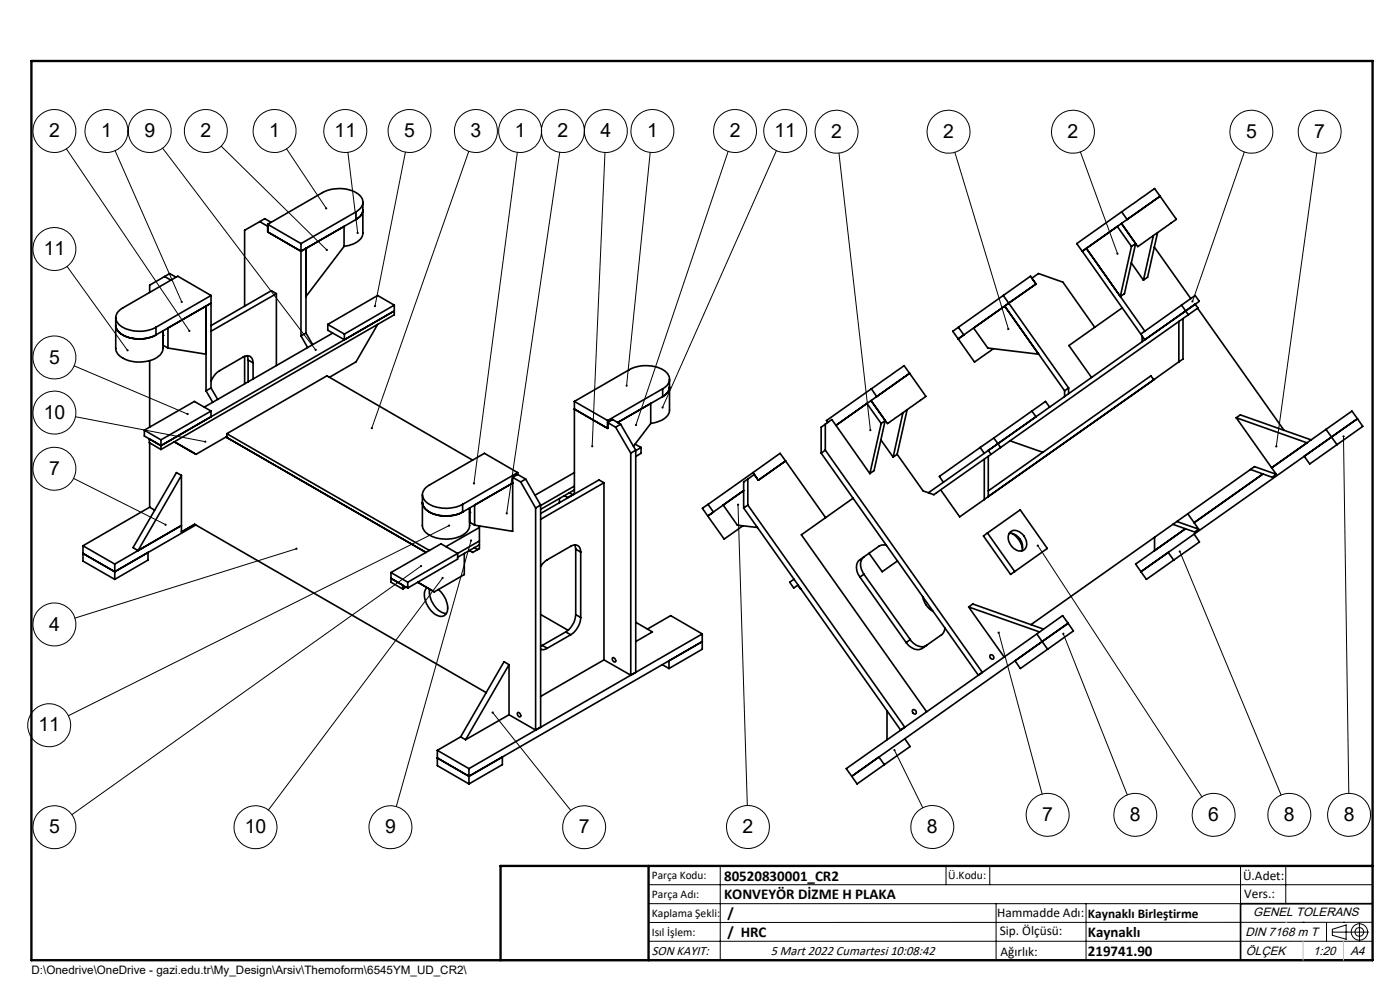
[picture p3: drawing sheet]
<svg xmlns="http://www.w3.org/2000/svg" width="297mm" height="210mm" viewBox="0 0 297 210" stroke-linecap="round" stroke-linejoin="round" font-family="sans-serif">
<g fill="none" stroke="#000" stroke-width=".21">
<path d="M14.1 31.6l26.1 38.6M24.4 32l14.2 32.1M34.5 31.4l32.5 42.8M46.9 31l22.4 22M60.8 31.6l8.4 12.6M73.8 32.3l2.1 17.1M86 32.3l-6.4 32.6M99.4 32.1l-20.5 58.7M109.7 32.3l-9.2 70.2M118.7 32.3l-11.2 76.6M128.3 32.3l-2.7 62.3M137.9 32.3l-5 49.5"/>
<path d="M154.5 32.1l-19.6 58.1M164.7 32l-24.2 54.4M178 32.5l6.6 58.7M202.6 32.3l11.3 37.5M229.2 32.2l7.9 21.6M264 32.2l-11 31.8M279.3 32.4l-8.5 62.3M14.2 56.5l12.9 17.8M15.7 77.6l24.1 10.2M16 88.4l27.5 5.3M285 92.6l1.1 75.7M15.6 101.5l19.5 9.8"/>
<path d="M62.9 116.4l-47 14.7M95.2 111.5l-80.7 40.3M99.9 114.6l-15.8 56.5M156.6 107.1l1.9 63.8M220.2 115.7l34.8 53.3M250.3 117l21.5 51.7M89.3 120.1l-74.1 52.7M93.9 122.6l-37 49.2M211.9 134.2l9.2 34.2M225.6 134.4l13.5 34.2M104.5 151.2l16.6 20.7M189.8 159.1l6 12.2"/>
<path d="M137.6 187.7h153.6M137.6 191.7h153.6M137.6 199.7h153.6M152.8 183.7v20M200.7 183.7v4M210 183.7v4M211.3 191.7v12M230.4 191.7v12M263.2 183.7v20M272.8 183.7v8M276.4 195.6h.1M281.4 195.6v4.1"/>
<path d="M282.6 197.7h7.8M282.6 197.1l3-.9v3l-3-.8zM285 195.6h.1M288.4 195.8v3.8M291.2 195.6l-153.6 .1"/>
<circle cx="11.5" cy="27.8" r="4.5"/>
<circle cx="22.6" cy="27.8" r="4.5"/>
<circle cx="31.8" cy="27.8" r="4.5"/>
<circle cx="43.7" cy="27.8" r="4.6"/>
<circle cx="58.2" cy="27.8" r="4.5"/>
<circle cx="73.2" cy="27.8" r="4.5"/>
<circle cx="86.9" cy="27.8" r="4.6"/>
<circle cx="101" cy="27.8" r="4.5"/>
<circle cx="110.3" cy="27.8" r="4.6"/>
<circle cx="119.4" cy="27.8" r="4.6"/>
<circle cx="128.5" cy="27.8" r="4.5"/>
<circle cx="138.4" cy="27.8" r="4.5"/>
<circle cx="155.9" cy="27.8" r="4.5"/>
<circle cx="166.6" cy="27.8" r="4.6"/>
<circle cx="177.5" cy="27.9" r="4.6"/>
<circle cx="201.2" cy="27.9" r="4.5"/>
<circle cx="227.6" cy="27.9" r="4.5"/>
<circle cx="265.5" cy="27.9" r="4.5"/>
<circle cx="280" cy="27.9" r="4.5"/>
<circle cx="11.5" cy="52.8" r="4.6"/>
<circle cx="11.5" cy="75.8" r="4.6"/>
<circle cx="11.5" cy="87.5" r="4.5"/>
<circle cx="11.5" cy="99.4" r="4.5"/>
<circle cx="11.5" cy="132.5" r="4.5"/>
<circle cx="10.4" cy="153.8" r="4.6"/>
<circle cx="11.5" cy="175.5" r="4.5"/>
<circle cx="54.2" cy="175.5" r="4.5"/>
<circle cx="82.8" cy="175.5" r="4.5"/>
<circle cx="123.9" cy="175.5" r="4.6"/>
<circle cx="158.7" cy="175.4" r="4.6"/>
<circle cx="197.8" cy="175.4" r="4.5"/>
<circle cx="222.3" cy="172.9" r="4.5"/>
<circle cx="240.8" cy="172.9" r="4.5"/>
<circle cx="257.5" cy="172.9" r="4.5"/>
<circle cx="273.5" cy="172.9" r="4.6"/>
<circle cx="286.2" cy="172.9" r="4.6"/>
<circle cx="288.4" cy="197.7" r="1.74"/>
<circle cx="288.4" cy="197.7" r=".93"/>
</g>
<g fill="none" stroke="#000" stroke-width=".35">
<path d="M34.9 58.7l-3.2 1.8v1.5M34.9 58.7l1.4 .7M34.9 58.7l1.1-.7 1.4 .8M55.1 47l-3.2 1.9v16M55.1 47l1.7 1M55.1 47l1.1-.6 1.3 .8M56.8 47.6v1.6l7.1 4.1M56.8 47.6l7.1 4.1M63.9 51.7v19.6M63.9 53.3l1-.6v18M73 48v4.3l-8.1 10.6M75.5 44.9a2.09 2.09 0 0 0 .9-3.4 7.3 7.3 0 0 0-8-.7l-11.6 6.8"/>
<path d="M75.5 46.6l-11.6 6.7M75.5 44.9l-11.6 6.8M75.5 44.9v1.7M77 44.5a2.46 2.46 0 0 1-1.5 2.1 2.43 2.43 0 0 0 1.5-2.1zM77 42.9v6.5a3.3 3.3 0 0 1-2.9 2.7l-1.1 .1M229.6 53.3l.9-.6 12.4 17.5M229.6 53.3l13.3 18.8M237 48l3 4.3M237.9 44.9l1.2 1.7M237.9 44.9l-9.5 6.8 1.2 1.6M239.1 46.6l-9.5 6.7M240 55.8l2.6 3.6"/>
<path d="M240.9 51.7l-2.4 10.6-.8 .6 2.3-10.6M240.9 51.7l-.9 .6M244.7 50l-2.1 9.4M244.9 52.4l7.7 11M245.6 49.3l-2.1 9.5-.9 .6M246.1 41.6l-1.2-1.6-7 4.9M246.1 41.6l-7 5M246.1 41.6l3.5 4.9-8.2 5.8-3.5-4.9 3 4.3M24.6 69a3.4 3.4 0 0 0 3 2.7 7.8 7.8 0 0 0 5.5-.7 7.2 7.2 0 0 1-8.1-.7l-.3-.7zM24.6 67.4v6.5a3.2 3.2 0 0 0 2.8 2.6 7.5 7.5 0 0 0 6.5-1.2l.5-.6 .2-.8v-3.7M31.7 76.5v14.1M33.1 71l11.7-6.7-1.1 .6v18"/>
<path d="M33.1 69.4v1.6M34.6 71.1h.1M34.6 73.2l1 .6M35.6 73.8l8.1 1.3M35.6 69.6v4.2M44.8 62.7l-7.1-4.1-11.7 6.7a2.11 2.11 0 0 0-.8 3.4 7.4 7.4 0 0 0 7.9 .7M44.8 62.7v19.6M44.8 62.7l-11.7 6.7M51.9 75.6v5.8M52.4 75.5l.2 .9M52.6 76.4l1.1 .6M52.6 76.4v4.6"/>
<path d="M53.7 77a1.3 1.3 0 0 0-.6-1.4 1.3 1.3 0 0 0-1.6 .2l-4.9 2.8a4.7 4.7 0 0 0-1.8 2.3M53.7 77v3.4M58.6 62.3l-13.8 8M58.6 62.3v15.2M58.6 62.3l-1-.6-12.8 7.4M63.9 71.3l1.4 2.4M64.9 70.7l-1 .6M64.9 70.7l1.4 2.4M69.5 68.8v1.3l3.6 2M69.5 68.8l3.6 2.1M70.6 70.7l-27.2 15.7M73.1 72.1l10.5-6.1-49.5 28.5"/>
<path d="M73.1 70.9v1.2M80.1 68.8l-4.6 8-5.6 3.2M83.6 64.7l-3.5-2-10.6 6.1M83.6 64.7v2.1l-49.5 28.5M83.6 64.7l-10.5 6.2M193 79.2l-7 4.9M193 79.2l-1.2-1.6-6.9 4.9M193 79.2l3.4 4.9-8.1 5.7-3.5-4.8 3 4.2M203.3 71.9l3.4 4.9 4-2.8M203.3 69.4l-1.2 .9 1.2 1.6M203.3 69.4l1.2 1.6M204.5 71l-1.2 .9"/>
<path d="M212.8 62.7l1.2 1.6M213.1 64.9l12.7 18M213.1 64.9l-6.5 4.7 2.9 4.2 10.8 1.3M214 64.3l12.7 18M214 64.3l-.9 .6M214 64.3l-9.5 6.7M219.8 60.2l-5.8 4.1M219.8 60.2l-.9-1.2 1.4-1 5.2 1.9 6.7 9.5M219.8 60.2l-1.2-1.6-15.3 10.8M238.1 65.3l-11.3 8 4.8 6.8M242.3 71.3v1.2M250.1 76.8l-40.4 28.5"/>
<path d="M250.1 68.2v8.6M250.6 64.7l.9 1.3M251 67.6v8.6l-.9 .6M251.5 66l-39.8 28.1M251.5 66l.6 .8M251.5 66l2-1.5 .6 .8-2 1.5M251.5 66l2.9-2.1-.9-1.2-11.5 8.2M252.1 66.8l-39.8 28.1M254.1 65.4l18.3 25.9M30.6 91.3l3.5 2M30.6 91.3v1.2l3.5 2M31.7 94v13.6"/>
<path d="M34.1 94.5l-2.4-1.4v.8l2.4 1.4M34.1 93.3v2M37 93.7l4.6 2.7M40.5 95.8l1.1 .6M43.7 82.9l1.4 2.4M44.8 82.3l-1.1 .6M44.8 87.2v1.2l-10.7 6.1M44.8 82.3l1.4 2.4M44.8 87.2l-3.6-2-10.6 6.1M44.8 87.2l-10.7 6.1M47.9 92.7l42.5 24.5M48.1 92.6l-6.5 3.8"/>
<path d="M48.1 92l21.3-12.3 30.9 17.9M48.1 92l43 24.8M48.1 92v.8M121.8 86.8l7.1 4.1v-1.7M121.8 85.2v19.5l-1.4 .8-.7-.3M121.8 85.2l7.1 4M130.6 90.6l3.2 5.5M131.7 90l-1.7-1-1.1 .6 1.7 1M131.7 90l-1.1 .6M131.7 90l3.2 5.5M133.8 96.1v47.1M134.7 94.2l1.3 .7"/>
<path d="M134.9 95.5l-1.1 .6M134.9 95.5v47.1l-1.1 .6M136 94.9l-1.1 .7M136 94.9v1.3l-1.1 .6M140.6 82.5a2.19 2.19 0 0 0 1.4-2.2 2.19 2.19 0 0 0-1.6-2 7.9 7.9 0 0 0-6.9 .1l-11.7 6.8M140.6 84.1l-9.6 5.5 7-4v4.2l-3.6 4.9M140.6 82.5l-11.7 6.7M140.6 82.5v1.6M142 82.1a2.43 2.43 0 0 1-1.4 2 2.46 2.46 0 0 0 1.4-2zM142 80.4v6.6a3.2 3.2 0 0 1-2.9 2.6l-1.1 .2M166.7 97.8l-5.8 4.1M166.7 97.8l8.5 12"/>
<path d="M166.7 97.8l-1.2-1.6-15.3 10.8M175.1 95.5l33.3 47.1-.9 .6-33.3-47.1M175.1 90v5.5M175.1 90l1.4-1 .8 1.2M175.1 95.5l-.9 .6M175.1 90l-.9 .6v5.5M177.3 90.2l7.2 10.3M184.9 82.5l1.1 1.6M184.9 82.5l-9.6 6.7 .3 .4M186 84.1l-8.7 6.1M186.9 93.3l2.6 3.7M186.9 89.8l-3-4.2-6.6 4.6"/>
<path d="M186.9 89.8l-2.4 10.7M187.8 89.2l-.9 .6M187.8 89.2l-2.4 10.6-.9 .7M190.3 96.4l5.5 7.7 2.3 .8 12.2-8.5M190.3 96.4l-.8 .6M191.6 87.5l-2.1 9.5M192.4 86.9l-2.1 9.5M207.9 94.9l-8.6 6.2 .8 1.2M207.9 94.9l.9 1.3M208.8 97.4v8.6M209.7 96.8v8.5M210.8 92.9l.9 1.2"/>
<path d="M210.8 92.9l-2.9 2M211.7 94.1l-2 1.5 .6 .8M211.7 94.1l.6 .8M212.3 94.9l-2 1.5M214.3 93.5l6.9 2.4M218.9 87.2l.9 1.2-19.7 13.9M218.9 87.2l-8.1 5.7M222.7 86.4l-.9-1.2-2.9 2M225.8 82.9v1.2M226.7 82.3v1.2M226.7 82.3l-.9 .6M244.8 80.6l-.6-.9-34.5 24.4"/>
<path d="M262.3 88.6l15 5.3-7.5 5.3M262.3 88.6l7.5 10.6M262.3 88.6l.8-.6 15 5.3M265.3 99.6l4.6 1.6 .9-.6M269.8 99.2l1 1.4M281.3 91.1l2.3 3.2M282.5 92.7l-40.5 28.6M288 88.8l-1.2-1.6-17 12M288 88.8l-5.5 3.9M288 88.8l1.1 1.6-11.3 8-1.1-1.6 5.8-4.1M17.6 117.4l6.7 3.9M17.6 115.8l6.7 3.9"/>
<path d="M17.6 115.8v3.2l6.7 3.9M24.3 119.7v3.2M31.7 107.6l1.1 .6M31.7 107.6l-14.1 8.2M37.4 100.3l1.1 .6-9.2 15.9-1.1-.6zM38.5 100.9v11.9M38.5 111.5l-14.2 8.2M41.3 111.2l61.9 35.7M41.3 111.2l-2.8 1.6M41.5 111.4l-17.2 9.9M89.6 106.6a3.4 3.4 0 0 0 3 2.6 8 8 0 0 0 5.5-.6 7.5 7.5 0 0 1-7.8-.6l-.5-.6zM89.6 104.9v6.6a3 3 0 0 0 2.5 2.4 7 7 0 0 0 7.1-1.2l.4-1.2v-3.7"/>
<path d="M98.1 108.6l10.7-6.1-8.1 4.6v4.3M98.1 107v1.6M98.5 117.4v4.5l-6.4 3.6M99.6 108.7h.1M99.6 110.8l1.1 .6M100.6 116.2l.8 .4M101.7 111.5v4.9l-1.4 .8-.7-.4M101.7 114.8l-15.2 8.7M101.7 115.6l-4.6 2.6M101.7 111.9l-7.1 4M108.8 101.3v11.4l-8.1-1.3M108.8 101.3l1.7 .9"/>
<path d="M109.8 100.3l-7-4.1-11.7 6.7a2.12 2.12 0 0 0-1.5 1.9 2.12 2.12 0 0 0 1.3 2.1 7.9 7.9 0 0 0 7.2 .1M109.8 100.6l-1 .7M109.8 100.6l1.7 1M109.8 100.3l-11.7 6.7M109.8 100.3v.3M110.5 102.2l3.1 5.6M111.5 101.6l-1 .6M111.5 101.6l3.2 5.5M113.6 107.8v47.1M114.7 107.1l-1.1 .7M114.7 107.1v47.2l-1.1 .6M118.7 105.8v.8"/>
<path d="M120.8 104.5l.7 .4M121.8 103.1l-7.1 4.1M121.8 103.9l-7.1 4.1M121.8 100.3l-8.3 4.7M122 115.6l.1 .9M122.1 116.5l1.1 .6M122.1 116.5v13.9M123.2 117.1a1.3 1.3 0 0 0-.6-1.4 1.3 1.3 0 0 0-1.5 .2l-5.2 3-1.2 1.3M123.2 117.1v13.9M128.1 102.4l-13.4 7.8M128.1 102.4v37.6M128.1 102.4l-1-.6-12.4 7.1"/>
<path d="M150.1 109.5l3.5 4.9 4-2.9M150.2 107l-1.2 .8 1.1 1.7M150.2 107l1.1 1.6M151.3 108.6l-1.2 .9M153.4 107.1l3 4.3 4.3 .5M157.8 104.1l-6.5 4.5M158.6 107.1l33.3 47.2-.8 .6-33.3-47.1M158.6 101.6v5.5M158.6 101.6l1.4-1 .9 1.3M158.6 107.1l-.8 .7M158.6 101.6l-.8 .6v5.6M159.7 100.3l1.2 1.6"/>
<path d="M181 105.7l-11 7.7 26.6 37.6M183.3 118.1a2.71 2.71 0 0 0 0 3.7M184.4 117.4l2.7 3.9 3.3-2.3M188.1 115.7l-1-.1-.7 .3-4 2.8a2.61 2.61 0 0 0 0 3.7M199.6 103.9l4 5.7 5.2-3.6M200.1 102.3l-3.1 2.2M209.5 113.1l6.9-4.9 5.8 8.1-6.9 4.9M209.5 113.1l5.8 8.1M209.5 113.1l-.9 .6 5.8 8.1 .9-.6M209.7 105.3l-.9 .7M214.1 113.1a2.81 2.81 0 0 1 2.6 3.8M214.4 112.8a2.29 2.29 0 0 1 3.1 1.4 1.65 1.65 0 0 1-.9 2.7 2.8 2.8 0 0 1-2.5-3.8z"/>
<path d="M214.7 113.2a4.7 4.7 0 0 1 2.2 3.1M244.9 114v2.8M248.8 111.2l4.6 1.6 .9-.6M249 118.8l-5.8 4.1-1.2-1.6M249 118.8l-1.2-1.6-5.8 4.1M249.7 110.6l4.6 1.6M251.5 112.2l-10.6 7.5 1.1 1.6M252 109l1.3 1.9M253.3 110.9l1 1.3M253.3 113.3l1.2 1.7-5.5 3.8M267.9 100.5l-14.6 10.4M270.8 100.6l-4.7-1.6-47.4 33.5"/>
<path d="M24.3 121.3l7.1-4.1v1.6l-7.1 4.1M82.9 121.5v2l2.5 1.4M82.9 121.5l3.6 2M82.9 121.5l10.7-6.2 3.5 2.1v1.2l-10.6 6.1M86.1 124.5l-.7 .4M86.5 124.7l-3.6-2 2.5 1.4v.8M86.5 123.5v1.2M88.6 123.5l3.5 2zM90.6 124.7a3.2 3.2 0 0 0 0 3.6 3.6 3.6 0 0 0 3.4 2.4 2.33 2.33 0 0 0 .7-3.3 5.6 5.6 0 0 0-1.7-2.3M91.1 125a5.1 5.1 0 0 0 3.3 5.1h.3M114.7 130.3l5.8 3.4M115 136.9l-.3 .2"/>
<path d="M115 136.9l1.1 .6M116.1 137.5l-.7 .3-.7-.1M120 134l1.1 .6M120 134l-5 2.9M121.1 134.6l-5 2.9M122.1 130.4a4.8 4.8 0 0 1-2.1 3.6M122.1 130.4l1.1 .6M123.2 131a4.8 4.8 0 0 1-2.1 3.6M128.1 140l5.7 3.2M128.1 140l-13.4 7.7M129.9 139.6a.54 .54 0 0 1 .6 .2 .54 .54 0 0 1 0 .6 .69 .69 0 0 1-.6-.8zM134.9 132l3.5 2-3.5 2.1"/>
<path d="M137.3 133.4l5-2.8 6.7 3.9M149 134.5l-49.5 28.5M149 134.5v3.2l-7.1 4.1M168.5 122.9l-1 .6 .9 1.2 .9-.6M169.3 124.1l.6 .8M182.4 122.4l9.8 13.9M183.3 121.8l-.9 .6M183.3 121.8l9.8 13.9M193.1 135.7a2.68 2.68 0 0 0 3.5 1.2M193.1 135.7l-.9 .6M195.7 126.5a4.8 4.8 0 0 0 2.3 3.2M200.4 133.2l-.1 .7-.4 .6-4.2 3a2.62 2.62 0 0 1-3.5-1.2"/>
<path d="M205.5 128.8l15 5.2M205.5 128.8l7.5 10.5M205.5 128.8l.9-.7 15 5.3M210 139a.49 .49 0 0 1 .7 .2 .49 .49 0 0 1-.2 .6 .61 .61 0 0 1-.5-.8zM220 134.5l1.1 1.6M220 134.5l-40.5 28.5 1.2 1.7M221.1 136.1l-40.4 28.6M221.1 136.1l1.1 1.6M226.6 132.2l-1.2-1.6-5.4 3.9M226.6 132.2l-5.5 3.9M226.6 132.2l1.1 1.6-11.2 8-1.2-1.6 5.8-4.1M92.8 159.2l6.7 3.8"/>
<path d="M92.8 159.2v3.2l6.7 3.9M97.7 156.3l-4.9 2.9M97.7 156.3l1.1 .6M108 151.6l5.6 3.3M108 151.6l-9.2 5.3M108 141l-9.2 15.9M108 141v10.6M108 141l-1.1-.6-9.2 15.9M109.8 151.2a.49 .49 0 0 1 .6 .2 .49 .49 0 0 1-.2 .7l-.4-.5zM140.5 141l1.4 .8M141.9 141.8v-1.6l7.1-4.1-49.5 28.6-6.7-3.9M188.2 150.8v6.1"/>
<path d="M191.9 156.7l1.2 1.7-5.5 3.8M193.6 150.6a.51 .51 0 0 1 .7 .2 .51 .51 0 0 1-.2 .7 .63 .63 0 0 1-.5-.9zM99.5 163v3.3M106.6 160.6v1.6l-7.1 4.1M187.6 162.2l-1.2-1.6-5.7 4.1M187.6 162.2l-5.8 4.1-1.1-1.6M291.2 191.7h-28v12M106.2 203.7h185"/>
</g>
<path d="M6.7 12.9h284.5v190.8h-284.5zM137.6 183.7v20M291.2 183.7h-185v20" fill="none" stroke="#000" stroke-width=".5"/>
<path d="M272.8 195.6h.1M276.4 199.7v4M285 199.7v4" fill="none" stroke="#c0c0c0" stroke-width=".21"/>
<path d="M69 44v.3l.3 .1-.1-.2 .1 .2 .1-.4zM38.4 63.8a.24 .24 0 0 0-.1 .3 .24 .24 0 0 0 .3 .2v-.2v.2l.2-.2a.23 .23 0 0 0-.1-.3 .23 .23 0 0 0-.3 0zM132.8 81.6v.3l.1 .1v-.2v.2h.2v-.3zM100.4 102.3l-.1 .3 .2 .2v-.3l.1 .3a.23 .23 0 0 0 .2-.4 .23 .23 0 0 0-.4-.1zM69.2 52.8l-.1 .1a.24 .24 0 0 0 .1 .3 .24 .24 0 0 0 .3 0l-.2-.2 .2 .2 .1-.2a.23 .23 0 0 0-.1-.2 .23 .23 0 0 0-.3 0zM40 70a.24 .24 0 0 0 0 .3 .24 .24 0 0 0 .3 .1l-.1-.2 .1 .2 .1-.2a.23 .23 0 0 0-.1-.2 .23 .23 0 0 0-.3 0zM134.8 90l-.1 .2 .1 .2 .1-.2-.1 .2a.25 .25 0 0 0 .4-.3 .24 .24 0 0 0-.4-.1zM107.3 108.8l.1 .3 .1-.2v.2h.2l-.1-.4zM78.7 90.6v.4l.2-.2-.1 .2h.2a.24 .24 0 0 0 .1-.3 .24 .24 0 0 0-.4-.1zM125.5 94.5v.4h.1v-.3l.1 .3a.24 .24 0 0 0 .1-.4 .24 .24 0 0 0-.3 0zM62.8 116.2h-.1a.23 .23 0 0 0 .1 .4 .23 .23 0 0 0 .3-.3l-.2 .1 .2-.1zM79.4 64.7a.23 .23 0 0 0-.1 .3 .23 .23 0 0 0 .2 .1l.1-.2-.1 .2 .3-.1a.22 .22 0 0 0-.1-.3 .22 .22 0 0 0-.3 0zM39.6 87.7v.1a.22 .22 0 0 0 .1 .2 .22 .22 0 0 0 .3-.1l-.2-.1 .2 .1a.24 .24 0 0 0-.1-.3 .24 .24 0 0 0-.3 .1zM89.1 119.9a.23 .23 0 0 0 0 .3 .23 .23 0 0 0 .3 0 .23 .23 0 0 0 .1-.3l-.2 .2 .2-.2zM104.3 151a.24 .24 0 0 0 .1 .4 .24 .24 0 0 0 .3-.2 .24 .24 0 0 0-.3-.3l.1 .3zM34.9 111.2a.23 .23 0 0 0 .1 .3 .23 .23 0 0 0 .3-.1l-.2-.1h.2a.23 .23 0 0 0-.1-.2 .23 .23 0 0 0-.3 .1zM66.7 74.1l.2 .3h.2l-.1-.2 .1 .2a.24 .24 0 0 0 0-.4 .24 .24 0 0 0-.4 .1zM99.8 114.5a.24 .24 0 0 0 0 .4 .24 .24 0 0 0 .4-.1 .24 .24 0 0 0-.2-.4l-.1 .2 .1-.2zM93.7 122.4a.24 .24 0 0 0 .1 .4 .24 .24 0 0 0 .3-.1 .24 .24 0 0 0 0-.3l-.2 .2 .2-.2zM43.4 93.5l.1 .4 .3-.2h-.3h.3a.23 .23 0 0 0-.2-.3 .23 .23 0 0 0-.2 .1zM26.9 74.1v.4h.3l-.1-.2 .1 .2a.24 .24 0 0 0 0-.4 .24 .24 0 0 0-.3 0zM75.7 49.2v.3l.2 .1v-.2v.2a.24 .24 0 0 0 .2-.3 .24 .24 0 0 0-.4-.1zM140.4 86.3v.3l.1-.2v.2h.2a.24 .24 0 0 0 0-.4 .24 .24 0 0 0-.3 .1zM95.1 111.3v.1a.22 .22 0 0 0 .1 .3 .22 .22 0 0 0 .3-.3l-.3 .1 .2-.2zM236.9 53.7l.1 .3h.1v-.2v.2l.2-.1a.23 .23 0 0 0-.2-.3 .23 .23 0 0 0-.2 .1zM213.7 69.7a.23 .23 0 0 0 0 .3 .23 .23 0 0 0 .3 0l-.1-.2 .1 .2 .1-.3zM184.5 91v.1a.23 .23 0 0 0-.1 .3 .23 .23 0 0 0 .3 .1l-.1-.3 .1 .3a.25 .25 0 0 0 .1-.4 .25 .25 0 0 0-.3-.1zM156.4 106.9a.25 .25 0 0 0 .1 .4 .25 .25 0 0 0 .3-.2 .25 .25 0 0 0-.2-.3v.3v-.3zM252.8 63.8v.3l.1 .1 .1-.2-.1 .2 .3-.1-.1-.4zM220 115.5a.23 .23 0 0 0 0 .4 .23 .23 0 0 0 .4-.1 .23 .23 0 0 0-.2-.3h-.2l.2 .2zM270.6 94.5l-.1 .2 .2 .2 .1-.2-.1 .2a.24 .24 0 0 0 .3-.3 .24 .24 0 0 0-.4-.1zM211.7 134a.25 .25 0 0 0 .1 .4 .25 .25 0 0 0 .3-.2 .25 .25 0 0 0-.3-.2l.1 .2zM189.5 159a.24 .24 0 0 0 .1 .4 .25 .25 0 0 0 .4-.3 .24 .24 0 0 0-.3-.2l.1 .2-.1-.2zM225.4 134.3a.24 .24 0 0 0 0 .4 .24 .24 0 0 0 .4-.2 .24 .24 0 0 0-.3-.3l.1 .2zM250.1 116.8a.24 .24 0 0 0 0 .4 .24 .24 0 0 0 .4-.2 .24 .24 0 0 0-.3-.2l.1 .2zM284.8 92.4a.23 .23 0 0 0 .1 .4 .23 .23 0 0 0 .3-.2 .23 .23 0 0 0-.2-.3v.3v-.3z" fill="#000"/>
<g font-size="4.1">
<text x="10.4" y="29.1">2</text>
<text x="21.5" y="29.1">1</text>
<text x="30.6" y="29.1">9</text>
<text x="42.5" y="29.1">2</text>
<text x="57.1" y="29.1">1</text>
<text x="71" y="29.1">11</text>
<text x="85.7" y="29.1">5</text>
<text x="99.8" y="29.1">3</text>
<text x="109.2" y="29.1">1</text>
<text x="118.3" y="29.1">2</text>
<text x="127.4" y="29.1">4</text>
<text x="137.3" y="29.1">1</text>
<text x="154.8" y="29.1">2</text>
<text x="164.3" y="29.1">11</text>
<text x="176.3" y="29.3">2</text>
<text x="200.1" y="29.3">2</text>
<text x="226.5" y="29.3">2</text>
<text x="264.3" y="29.3">5</text>
<text x="278.8" y="29.3">7</text>
<text x="9.3" y="54.1">11</text>
<text x="10.4" y="77.1">5</text>
<text x="9.3" y="88.8">10</text>
<text x="10.4" y="100.8">7</text>
<text x="10.4" y="133.8">4</text>
<text x="8.1" y="155.2">11</text>
<text x="10.4" y="176.8">5</text>
<text x="51.9" y="176.8">10</text>
<text x="81.7" y="176.8">9</text>
<text x="122.8" y="176.8">7</text>
<text x="157.5" y="176.7">2</text>
<text x="196.6" y="176.7">8</text>
<text x="221.1" y="174.2">7</text>
<text x="239.7" y="174.2">8</text>
<text x="256.3" y="174.2">6</text>
<text x="272.4" y="174.2">8</text>
<text x="285.1" y="174.2">8</text>
</g>
<g font-size="3.2">
<text x="153.6" y="190.8">KONVEYÖR DİZME H PLAKA</text>
<text x="153.6" y="186.8">80520830001_CR2</text>
<text x="154.3" y="194.8">/</text>
<text x="154.3" y="198.8">/ HRC</text>
<text x="230.8" y="198.7">Kaynaklı</text>
<text x="230.8" y="202.8">219741.90</text>
</g>
<g font-size="2.8">
<text x="263.7" y="186.7">Ü.Adet:</text>
<text x="263.9" y="190.5">Vers.:</text>
<text x="211.5" y="194.5">Hammadde Adı:</text>
<text x="230.8" y="194.7">Kaynaklı Birleştirme</text>
<text x="138.3" y="202.6">SON KAYIT:</text>
<text x="163.5" y="202.6">5 Mart 2022 Cumartesi 10:08:42</text>
<text x="212.1" y="198.4">Sip. Ölçüsü:</text>
<text x="212.2" y="202.7">Ağırlık:</text>
</g>
<g font-size="2.6">
<text x="265.9" y="194.4">GENEL TOLERANS</text>
<text x="264.2" y="198.5">DIN 7168 m T</text>
<text x="264.3" y="202.6">ÖLÇEK</text>
<text x="278.5" y="202.6">1:20</text>
<text x="286.5" y="202.6">A4</text>
</g>
<g font-size="2.5">
<text x="138.3" y="186.4">Parça Kodu:</text>
<text x="138.3" y="190.5">Parça Adı:</text>
<text x="201.2" y="186.5">Ü.Kodu:</text>
<text x="138.3" y="194.5">Kaplama Şekli:</text>
<text x="138.3" y="198.6">Isıl İşlem:</text>
<text x="6.7" y="206.7">D:\Onedrive\OneDrive - gazi.edu.tr\My_Design\Arsiv\Themoform\6545YM_UD_CR2\</text>
</g>
</svg>
